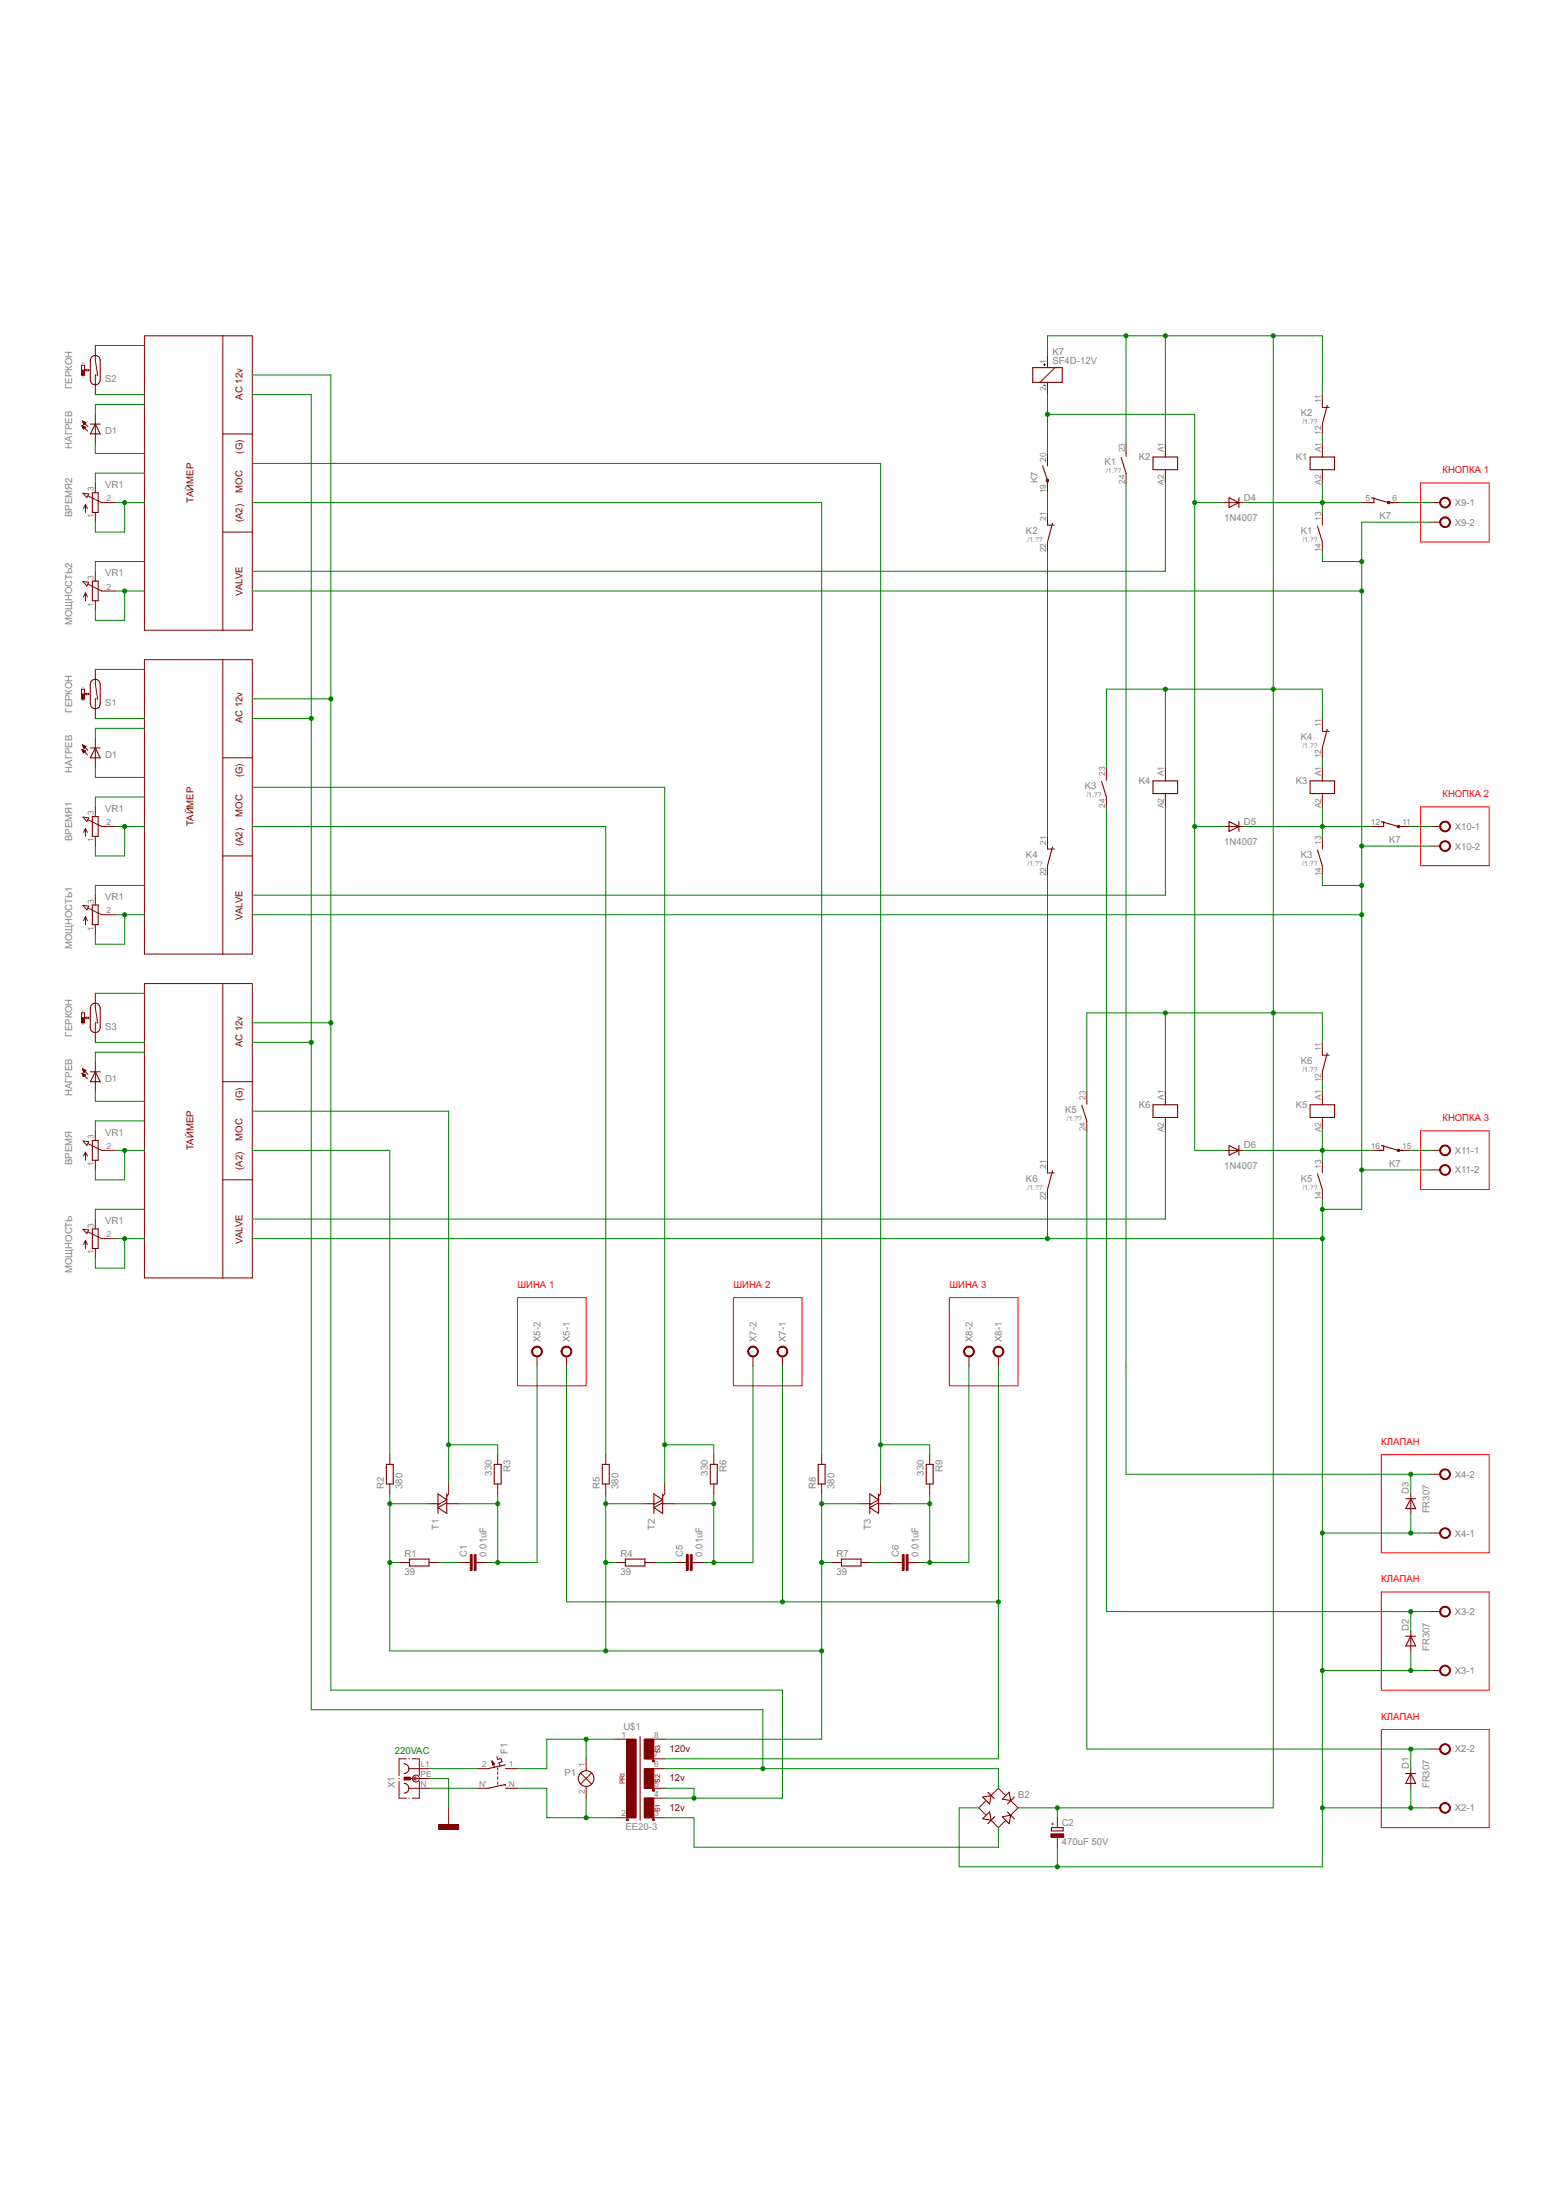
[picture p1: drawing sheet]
<svg xmlns="http://www.w3.org/2000/svg" width="210mm" height="297mm" viewBox="0 0 210 297" stroke-linecap="round" stroke-linejoin="round" font-family="sans-serif">
<g fill="none" stroke="#800000" stroke-width=".13">
<path d="M11 49.3h.4v1.3h-.4zM11.1 57.5l.7 .7M11.1 57.5l.4 .2-.2 .2zM11.1 57.5h.1M11.1 57.6h.2M11.1 56.9l.8 .7M11.1 57.6h.3M11.1 56.9l.2 .4M11.1 56.9l.5 .2-.3 .2M11.2 57.7h.3M11.2 56.9h.1M11.2 57h.2"/>
<path d="M11.2 57.8h.2M11.2 57h.3M11.2 57.8h.1M11.2 57.1h.4M11.3 57.9h.1M11.3 57.1h.2M11.3 57.2h.2M11.3 57.3h.1M11.5 50h.5M11.5 50l.2 .1M11.7 49.8l-.2 .2M11.9 49.8l.1 .2"/>
<path d="M12 50l-.1 .1M12.9 46.7v1.9l.3 2.1M12.9 55.9v4M13 50.6h-.1v2.7M19.5 45.3h14.6v39.8h-14.6zM30.1 45.3v39.8M30.1 58.6h4M140.9 49.3h.2M140.9 52h.2M141 49.1v.3M141.4 48v1.6M141.4 51.6v1.7"/>
<path d="M142.4 49.6l-2 2M152 59.9v1.7M157.3 59.9v1.8M178.5 53.3v1.7h.9M178.5 57.3v1.3M178.5 59.9v1.8M11.2 66.6l.8 .1-.3 .5zM11.2 78.5l.8 .1-.3 .5zM11.5 68.1v1.1M11.5 68.1l-.2 .6M11.5 68.1l.3 .6M11.9 67l1.8 .9h1.8"/>
<path d="M11.9 78.9l1.8 .9h1.8M12.9 65.2v1.3M12.9 69.2v1.3M12.9 77.1v1.4M30.1 71.8h4M141.4 69.2v1.7h.9M141.4 61.2v1.4M141.4 65.2v1.3M141.4 73.2v1.3M152 63.9v1.3M157.3 63.4v1.8M165.2 67.9h2.7"/>
<path d="M178.5 63.4v1.8M178.5 69.2v1.7M178.5 73.2v1.3M183.8 67.9h1.3M187.8 67.9h1.3M193.1 67.9h1.3M193.1 70.5h1.3M11 93h.4v1.4h-.4zM11.5 80.1v1M11.5 93.7h.5M11.5 93.7l.2 .1M11.5 80.1l-.2 .5"/>
<path d="M11.5 80.1l.3 .5M11.7 93.6l-.2 .1M11.9 93.6l.1 .1M12 93.7l-.1 .1M12.9 81.1v1.3M12.9 90.4v2l.3 2M12.9 99.7v3.9M13 94.4h-.1v2.6M19.5 89.1h14.6v39.7h-14.6zM30.1 89.1v39.7M178.5 97v1.7h.9M11.1 101.2l.7 .7"/>
<path d="M11.1 101.2l.2 .4M11.1 101.2l.4 .2M11.1 101.2h.1M11.1 101.3h.1M11.1 101.3h.2M11.1 100.6l.8 .7M11.1 101.3h.4M11.1 100.6l.5 .2-.3 .2zM11.2 101.4h.3M11.2 100.6h.1M11.2 101.5h.3M11.2 100.7h.1"/>
<path d="M11.2 110.3l.8 .1-.3 .5zM11.2 101.5h.2M11.2 100.7h.3M11.2 100.8h.4M11.2 101.6h.1M11.3 101.6h.1M11.3 100.9h.2M11.3 101h.1M11.5 111.9v1M11.5 111.9l-.2 .5M11.5 111.9l.3 .5M11.5 101.4l-.2 .2"/>
<path d="M11.9 110.7l1.8 .9h1.8M12.9 108.9v1.4M12.9 112.9v1.3M30.1 102.3h4M30.1 115.6h4M141.4 112.9v1.7h.9M141.4 116.9v1.3M149.4 103.6v1.8M149.4 107.6v1.3M157.3 103.6v1.8M157.3 107.1v1.8M165.2 111.6h2.7"/>
<path d="M178.5 101v1.3M178.5 103.6v1.8M178.5 107.1v1.8M178.5 112.9v1.7M178.5 116.9v1.3M185.1 111.6h1.4M189.1 111.6h1.3M193.1 111.6h1.3M193.1 114.2h1.3M11 136.8h.4v1.3h-.4zM11.2 122.2l.8 .1-.3 .6zM11.5 123.8v1"/>
<path d="M11.5 137.4h.5M11.5 137.4l.2 .2M11.5 123.8l-.2 .5M11.5 123.8l.3 .5M11.7 137.3l-.2 .1M11.9 137.3l.1 .1M11.9 122.6l1.8 .9h1.8M12 137.4l-.1 .2M12.9 120.9v1.3M12.9 124.8v1.4M12.9 134.1v2l.3 2.1M13 138.1h-.1v2.6"/>
<path d="M19.5 132.8h14.6v39.8h-14.6zM30.1 132.8v39.8M11.1 144.9l.7 .7M11.1 144.9l.4 .2-.2 .3zM11.1 144.9h.1M11.1 145h.2M11.1 144.3l.8 .8M11.1 145.1h.3M11.1 144.3l.2 .5M11.1 144.3l.5 .2M11.1 144.3h.1M11.2 145.1h.3"/>
<path d="M11.2 144.4h.1M11.2 144.4h.2M11.2 154.1l.8 .1-.3 .4zM11.2 145.2h.3M11.2 144.5h.3M11.2 145.2h.2M11.2 144.5h.4M11.2 145.3h.2M11.2 144.6h.4M11.3 145.3h.1M11.3 144.6h.2M11.3 144.7h.2"/>
<path d="M11.3 144.7h.1M11.3 144.8h.1M11.5 155.6v1.1M11.5 155.6l-.2 .5M11.5 155.6l.3 .5M11.6 144.5l-.3 .3M11.9 154.4l1.8 .9h1.8M12.9 143.4v4M12.9 152.7v1.3M12.9 156.7v1.3M30.1 146h4M30.1 159.3h4"/>
<path d="M141.4 156.7v1.7h.9M146.7 147.4v1.7M146.7 151.3v1.4M157.3 147.4v1.8M157.3 150.9v1.8M165.2 155.3h2.7M178.5 140.7v1.8h.9M178.5 144.7v1.3M178.5 147.4v1.8M178.5 150.9v1.8M178.5 156.7v1.7M185.1 155.3h1.4"/>
<path d="M189.1 155.3h1.3M193.1 155.3h1.3M193.1 158h1.3M11.2 166l.8 .1-.3 .5zM11.5 167.5v1.1M11.5 167.5l-.2 .5M11.5 167.5l.3 .5M11.9 166.3l1.8 .9h1.8M12.9 164.6v1.3M12.9 168.6v1.3M141.4 160.6v1.3M178.5 160.6v1.3"/>
<path d="M52.6 196.4v1.3M67.2 196.4v1.3M72.5 183.2v1.3M76.5 183.2v1.3M81.8 196.4v1.3M96.4 196.4v1.3M101.6 183.2v1.3M105.6 183.2v1.3M110.9 196.4v1.3M125.5 196.4v1.3M130.8 183.2v1.3M134.8 183.2v1.3"/>
<path d="M193.1 199.1h1.3M52.6 200.4v1.3M53.9 211h1.4M57.9 203h1.3M57.9 211h1.3M60.3 203h1.6M60.6 200.4v1.3l-.3 .3M61.9 211h1.6M64.3 211h1.6M67.2 200.4v1.3M81.8 200.4v1.3M83.1 211h1.3"/>
<path d="M87.1 203h1.3M87.1 211h1.3M89.5 203h1.5M89.7 200.4v1.3l-.2 .3M91 211h1.6M93.4 211h1.6M96.4 200.4v1.3M110.9 200.4v1.3M112.2 211h1.4M116.2 203h1.3M116.2 211h1.3M118.6 203h1.6"/>
<path d="M118.9 200.4v1.3l-.3 .3M120.2 211h1.6M122.6 211h1.6M125.5 200.4v1.3M190.4 201.7v2.6M193.1 217.6h1.3M193.1 207h1.3M54.8 237.5h-.9v2.2M55.2 238.8h1.3M55.2 237.5h.1M55.6 237.5h1v2.2M55.9 240v.3"/>
<path d="M56 239.9v.4M56.1 239.9v.5M56.6 238.8h1.3M64.5 238.8h1.4M66.4 237.8h.1M66.4 238h.2M66.4 237.9h.1M66.5 238.1h.2M66.5 238h.1M66.5 238.3h.1M66.5 238.2h.1M66.5 238.2h.2"/>
<path d="M66.6 238.2l.2 .4M66.7 238.2l-.3-.5 .1 .6M66.7 238.2l-.2 .1M67.1 237.2l.1 .4 .4-.2 .2 .4-.4 .2 .1 .4M67.2 238.7v.3M67.2 239.3v.3M67.2 239.9v.4M68.2 238.8h1.6M78.4 239.4l1.5 1.5M79.1 237.5v1.6M79.9 239.4l-1.5 1.5M83.1 234.8h2.6"/>
<path d="M87.1 238.8h2.6M87.1 237.5h2.6M87.1 234.8h2.6M190.4 220.2v2.7M190.4 238.8v2.6M193.1 236.2h1.3M193.1 225.6h1.3M53.9 240.5v2.3h.9M53.9 240.1v.1M55.2 241.4h1.3M55.2 242.8h.1M55.3 240.1h.4"/>
<path d="M56.1 240.1h.4M56.6 241.4h1.3M56.6 240.5v2.3h-1M56.6 240.1v.1M56.6 240.1h1.3M59.2 246.4h2.7v.6h-2.7zM60.6 244.1v2.3M64.5 241.4h1.4M67.2 240.6v.3M68.2 241.4h1.6M68.2 240.9v.2M79.1 241.2v1.6"/>
<path d="M83.1 245.4h2.6M87.1 241.4h2.6M87.1 242.8h2.6M87.1 245.4h2.6M133.1 243.2l-1 .9 1 .9M133.8 245.8l1 1 .9-1M135.7 242.4l-.9-1-1 1M136.4 243.1l1 1-1 1M142.7 245.4v1.4M142.7 248.1v1.3M193.1 244.1h1.3"/>
<circle cx="56.1" cy="240.1" r=".47"/>
</g>
<g fill="none" stroke="#800000" stroke-width=".15">
<path d="M12.2 57.3h1.3M12.3 48.3a.67 .67 0 0 1 .8-.3 .67 .67 0 0 1 .4 .6v2.7a.67 .67 0 0 1-.6 .7 .67 .67 0 0 1-.7-.7v-2.7zM12.9 57.3l.6 1.3h-1.3zM139.4 49.6h4v2h-4zM179.2 54.7l-.7 2.6M12.5 66.5h.8v2.7h-.8zM12.5 78.5h.8v2.6h-.8zM140.7 62.9l.7 2v.7M141.4 62.2v.7M142.1 70.7l-.7 2.5M151.3 61.8l.7 2.1M155.6 61.7h3.4v1.7h-3.4z"/>
<path d="M165.9 67.2l1.3 .7-1.3 .6zM167.2 67.2v1.3M176.8 61.7h3.3v1.7h-3.3zM177.8 71l.7 2.2M185.1 67.2l2.4 .7h.6M185.5 67.2v.7h-.7M12.3 92a.66 .66 0 0 1 .8-.3 .66 .66 0 0 1 .4 .7v2.6a.67 .67 0 0 1-.6 .7 .67 .67 0 0 1-.7-.7v-2.6zM179.2 98.5l-.7 2.5M12.2 101h1.3M12.5 110.3h.8v2.6h-.8zM12.9 101l.6 1.3h-1.3zM142.1 114.4l-.7 2.5"/>
<path d="M148.7 105.5l.7 2.1M155.6 105.4h3.4v1.7h-3.4zM165.9 110.9l1.3 .7-1.3 .6zM167.2 110.9v1.3M176.8 105.4h3.3v1.7h-3.3zM177.8 114.8l.7 2.1M186.5 110.9l2.3 .7h.6M186.8 110.9v.7h-.7M12.5 135.6a.66 .66 0 0 1 .7-.1 .66 .66 0 0 1 .3 .6v2.6a.67 .67 0 0 1-.6 .7 .67 .67 0 0 1-.7-.7v-2.6zM12.5 122.2h.8v2.6h-.8zM12.2 144.7h1.3M12.5 154h.8v2.7h-.8z"/>
<path d="M12.9 144.7l.6 1.3h-1.3zM142.1 158.1l-.7 2.5M146 149.2l.7 2.1M155.6 149.2h3.4v1.7h-3.4zM165.9 154.7l1.3 .6-1.3 .7zM167.2 154.7v1.3M176.8 149.2h3.3v1.7h-3.3zM177.8 158.5l.7 2.1M179.2 142.2l-.7 2.5M186.5 154.7l2.3 .6h.6M186.8 154.7v.6h-.7M12.5 165.9h.8v2.7h-.8z"/>
<path d="M52.2 197.7h.9v2.7h-.9zM66.7 197.7h.9v2.7h-.9zM81.3 197.7h.9v2.7h-.9zM95.9 197.7h.9v2.7h-.9zM110.4 197.7h1v2.7h-1zM125 197.7h1v2.7h-1zM55.3 210.5h2.6v.9h-2.6zM59.1 203.2l1.2-.7-1.2-.8v2.6M60.3 201.7v2.6l-1.2-.7 1.2-.7M84.4 210.5h2.7v.9h-2.7zM88.3 203.2l1.2-.7-1.2-.8v2.6M89.5 201.7v2.6l-1.2-.7 1.2-.7"/>
<path d="M113.6 210.5h2.6v.9h-2.6zM117.4 203.2l1.2-.7-1.2-.8v2.6M118.6 201.7v2.6l-1.2-.7 1.2-.7M189.8 202.4h1.3M190.4 202.4l.7 1.3h-1.3zM54.5 238.1a.66 .66 0 0 1 .7 .7 .66 .66 0 0 1-.7 .7M68.2 238.3l-2.3 .5M86.4 234.5v11.3M189.8 239.5h1.3M189.8 220.9h1.3M190.4 239.5l.7 1.3h-1.3zM190.4 220.9l.7 1.3h-1.3z"/>
<path d="M54.5 240.8a.66 .66 0 0 1 .7 .6 .66 .66 0 0 1-.7 .7M68.2 240.9l-2.3 .5M132.7 245.6l.9-1 .2 1.2zM132.7 242.6l1.1-.2-.2 1.2zM133.3 242l.9 .8M134.3 245.3l-1 .9M135.3 245.3l1.1-.2-.2 1.1zM136 244.7l.9 .9M136.2 242l.2 1.1-1.1-.2zM136.9 242.6l-.9 1M141.9 246.8h1.6v.4h-1.6z"/>
<circle cx="79.1" cy="240.1" r="1.06"/>
</g>
<g fill="#800000" stroke="#800000" stroke-width=".13">
<path d="M64 209.9h.3v2.1h-.3z"/>
<path d="M63.5 209.9h.2v2.1h-.2z"/>
<path d="M54.5 239.9h.9v.4h-.9z"/>
<path d="M59.2 246.3h2.7v.7h-2.7z"/>
<path d="M87 238.8h1.3v2.7h-1.3z"/>
<path d="M87 242.8h1.3v2.6h-1.3z"/>
<path d="M87 234.8h1.3v2.7h-1.3z"/>
<path d="M84.6 234.8h1.3v10.6h-1.3z"/>
<path d="M93.2 209.9h.2v2.1h-.2z"/>
<path d="M92.6 209.9h.3v2.1h-.3z"/>
<path d="M122.3 209.9h.3v2.1h-.3z"/>
<path d="M121.8 209.9h.2v2.1h-.2z"/>
<path d="M141.9 247.6h1.7v.5h-1.7z"/>
<path d="M11 137.4h.4v.7h-.4z"/>
<path d="M11 93.7h.4v.7h-.4z"/>
<path d="M11 50h.4v.7h-.4z"/>
</g>
<g fill="#800000" stroke="#800000" stroke-width=".13">
<path d="M194.5 243.6a.73 .73 0 0 1 1.2 .1 .73 .73 0 0 1-.4 1.1 .73 .73 0 0 1-1-.7h.2a.6 .6 0 0 1 .9-.5 .6 .6 0 0 1 .1 1 .6 .6 0 0 1-1-.3v-.2h-.2z" fill-rule="evenodd"/>
<path d="M194.5 235.7a.73 .73 0 0 1 1.2 .1 .73 .73 0 0 1-.4 1.1 .73 .73 0 0 1-1-.7h.2a.6 .6 0 0 1 .8-.5 .6 .6 0 0 1 .2 .9 .6 .6 0 0 1-1-.3v-.1h-.2z" fill-rule="evenodd"/>
<path d="M194.5 225.1a.73 .73 0 0 1 1.2 .1 .73 .73 0 0 1-.4 1.1 .73 .73 0 0 1-1-.7h.2a.6 .6 0 0 1 .9-.5 .6 .6 0 0 1 .1 1 .6 .6 0 0 1-1-.3v-.2h-.2z" fill-rule="evenodd"/>
<path d="M194.5 217.1a.73 .73 0 0 1 1.2 .1 .73 .73 0 0 1-.4 1.1 .73 .73 0 0 1-1-.7h.2a.6 .6 0 0 1 .9-.5 .6 .6 0 0 1 .1 1 .6 .6 0 0 1-1-.3v-.2h-.2z" fill-rule="evenodd"/>
<path d="M194.5 206.5a.73 .73 0 0 1 1.2 .1 .73 .73 0 0 1-.4 1.1 .73 .73 0 0 1-1-.7h.2a.6 .6 0 0 1 .9-.5 .6 .6 0 0 1 .1 1 .6 .6 0 0 1-1-.3v-.2h-.2z" fill-rule="evenodd"/>
<path d="M194.5 198.6a.73 .73 0 0 1 1.2 .1 .73 .73 0 0 1-.4 1.1 .73 .73 0 0 1-1-.7h.2a.6 .6 0 0 1 .8-.6 .6 .6 0 0 1 .2 1 .6 .6 0 0 1-1-.3v-.1h-.2z" fill-rule="evenodd"/>
<path d="M75.9 182a.73 .73 0 0 1 1.2 .1 .73 .73 0 0 1-.4 1.1 .73 .73 0 0 1-1-.7h.2a.6 .6 0 0 1 .8-.6 .6 .6 0 0 1 .2 1 .6 .6 0 0 1-1-.2v-.2h-.2z" fill-rule="evenodd"/>
<path d="M71.9 182a.73 .73 0 0 1 1.2 .1 .73 .73 0 0 1-.4 1.1 .73 .73 0 0 1-.9-.7h.1a.6 .6 0 0 1 .9-.5 .6 .6 0 0 1 .1 1 .6 .6 0 0 1-1-.3v-.2h-.1z" fill-rule="evenodd"/>
<path d="M105.1 182a.73 .73 0 0 1 1.1 .1 .73 .73 0 0 1-.4 1.1 .73 .73 0 0 1-.9-.7h.1a.6 .6 0 0 1 .9-.5 .6 .6 0 0 1 .1 1 .6 .6 0 0 1-.9-.3l-.1-.2h-.1z" fill-rule="evenodd"/>
<path d="M101.1 182a.72 .72 0 0 1 1.1 .1 .72 .72 0 0 1-.3 1.1 .72 .72 0 0 1-1-.7h.1a.6 .6 0 0 1 .9-.6 .6 .6 0 0 1 .2 1 .6 .6 0 0 1-1-.2l-.1-.2h-.1z" fill-rule="evenodd"/>
<path d="M134.2 182a.73 .73 0 0 1 1.2 .1 .73 .73 0 0 1-.4 1.1 .73 .73 0 0 1-1-.7h.2a.6 .6 0 0 1 .8-.6 .6 .6 0 0 1 .2 1 .6 .6 0 0 1-1-.2v-.2h-.2z" fill-rule="evenodd"/>
<path d="M130.2 182a.73 .73 0 0 1 1.2 .1 .73 .73 0 0 1-.4 1.1 .73 .73 0 0 1-.9-.7h.1a.6 .6 0 0 1 .8-.6 .6 .6 0 0 1 .2 1 .6 .6 0 0 1-1-.2v-.2h-.1z" fill-rule="evenodd"/>
<path d="M194.5 67.4a.73 .73 0 0 1 1.2 .1 .73 .73 0 0 1-.4 1.1 .73 .73 0 0 1-1-.7h.2a.6 .6 0 0 1 .9-.5 .6 .6 0 0 1 .1 1 .6 .6 0 0 1-1-.3v-.2h-.2z" fill-rule="evenodd"/>
<path d="M194.5 70a.73 .73 0 0 1 1.2 .1 .73 .73 0 0 1-.4 1.1 .73 .73 0 0 1-1-.7h.2a.6 .6 0 0 1 .9-.5 .6 .6 0 0 1 .1 1 .6 .6 0 0 1-1-.3v-.2h-.2z" fill-rule="evenodd"/>
<path d="M194.5 111.1a.73 .73 0 0 1 1.2 .1 .73 .73 0 0 1-.4 1.1 .73 .73 0 0 1-1-.7h.2a.6 .6 0 0 1 .9-.5 .6 .6 0 0 1 .1 1 .6 .6 0 0 1-1-.3v-.2h-.2z" fill-rule="evenodd"/>
<path d="M194.5 113.8a.73 .73 0 0 1 1.2 0 .73 .73 0 0 1-.4 1.1 .73 .73 0 0 1-1-.7h.2a.6 .6 0 0 1 .9-.4 .6 .6 0 0 1 .1 .9 .6 .6 0 0 1-1-.3v-.2h-.2z" fill-rule="evenodd"/>
<path d="M194.5 154.9a.73 .73 0 0 1 1.2 0 .73 .73 0 0 1-.4 1.1 .73 .73 0 0 1-1-.7h.2a.6 .6 0 0 1 .9-.5 .6 .6 0 0 1 .1 1 .6 .6 0 0 1-1-.3v-.2h-.2z" fill-rule="evenodd"/>
<path d="M194.5 157.5a.73 .73 0 0 1 1.2 .1 .73 .73 0 0 1-.4 1.1 .73 .73 0 0 1-1-.7h.2a.6 .6 0 0 1 .9-.5 .6 .6 0 0 1 .1 1 .6 .6 0 0 1-1-.3v-.2h-.2z" fill-rule="evenodd"/>
<path d="M188.7 111.5h.2v.2h-.2z" fill-rule="evenodd"/>
<path d="M188.7 155.2h.2v.2h-.2z" fill-rule="evenodd"/>
<circle cx="84.7" cy="245.7" r=".14"/>
<circle cx="88.2" cy="245.7" r=".14"/>
<circle cx="88.2" cy="241.7" r=".15"/>
<circle cx="88.2" cy="237.7" r=".15"/>
<circle cx="187.5" cy="67.9" r=".17"/>
<circle cx="141.4" cy="64.9" r=".17"/>
</g>
<g fill="none" stroke="#008000" stroke-width=".13">
<path d="M12.9 59.9v1.3h6.6M12.9 53.3h6.6M12.9 46.7h6.6M19.5 54.6h-6.6v1.3M34.1 50.6h10.6v177.6h60.9v14.6h-15.9M34.1 53.3h7.9v177.5h61v8M141.4 55.9h19.9v99.4h3.9M141.4 48v-2.7h37.1v8M141.4 53.3v7.9M152 45.3v14.6M157.3 45.3v14.6M171.9 45.3v198.8h-34.5"/>
<path d="M178.5 58.6v1.3M15.5 79.8h4M15.5 67.9h4M16.8 67.9v3.9h-3.9v-1.3M16.8 79.8v4h-3.9v-1.4M19.5 63.9h-6.6v1.3M19.5 75.8h-6.6v1.3M34.1 67.9h76.8v128.5M34.1 79.8h149.7M34.1 62.6h84.8v137.8M141.4 66.5v2.7M141.4 74.5v38.4"/>
<path d="M152 65.2v133.9h41.1M157.3 65.2v11.9h-123.2M161.3 67.9h3.9M167.9 67.9h15.9M178.5 74.5v1.3h5.3M178.5 65.2v4M189.1 67.9h4M193.1 70.5h-9.3v92.8h-5.3M12.9 97h6.6M12.9 90.4h6.6M19.5 98.3h-6.6v1.4M34.1 94.4h10.6"/>
<path d="M34.1 97h7.9M157.3 93v10.6M178.5 97v-4h-29.1v10.6M12.9 103.6v1.4h6.6M15.5 111.6h4M16.8 111.6v4h-3.9v-1.4M19.5 107.6h-6.6v1.3M19.5 119.5h-6.6v1.4M34.1 111.6h47.7v84.8M34.1 106.3h55.6v94.1M141.4 118.2v38.5M149.4 108.9v108.7h43.7"/>
<path d="M157.3 108.9v12h-123.2M161.3 111.6h3.9M167.9 111.6h17.2M178.5 102.3v1.3M178.5 108.9v4M178.5 118.2v1.3h5.3M183.8 114.2h9.3M190.4 111.6h2.7M12.9 134.1h6.6M15.5 123.5h4M16.8 123.5v4h-3.9v-1.3M34.1 138.1h10.6"/>
<path d="M34.1 123.5h149.7M157.3 136.8v10.6M12.9 147.4v1.3h6.6M12.9 140.7h6.6M15.5 155.3h4M16.8 155.3v4h-3.9v-1.3M19.5 142.1h-6.6v1.3M19.5 151.3h-6.6v1.4M34.1 150h26.5v50.4M34.1 155.3h18.5v41.1M34.1 140.7h7.9M146.7 152.7v83.5h46.4"/>
<path d="M157.3 152.7v11.9h-123.2M167.9 155.3h17.2M178.5 140.7v-3.9h-31.8v10.6M178.5 146v1.4M178.5 152.7v4M183.8 158h9.3M190.4 155.3h2.7M15.5 167.2h4M16.8 167.2v4h-3.9v-1.3M19.5 163.3h-6.6v1.3M34.1 167.2h144.4M141.4 161.9v5.3"/>
<path d="M178.5 161.9v90.2h-49v-8h2.6M60.6 195.1h6.6v1.3M72.5 184.5v26.5h-6.6M76.5 184.5v31.8h58.3M89.7 195.1h6.7v1.3M101.6 184.5v26.5h-6.6M105.6 184.5v31.8M118.9 195.1h6.6v1.3M130.8 184.5v26.5h-6.6M134.8 184.5v53h-45.1M190.4 199.1v2.6M52.6 203h5.3"/>
<path d="M52.6 211h1.3M52.6 201.7v21.2h58.3M59.2 211h2.7M61.9 203h5.3M67.2 201.7v9.3M81.8 203h5.3M81.8 211h1.3M81.8 201.7v21.2M88.4 211h2.6M91 203h5.4M96.4 201.7v9.3M110.9 203h5.3"/>
<path d="M110.9 211h1.3M110.9 201.7v33.1h-21.2M117.5 211h2.7M120.2 203h5.3M125.5 201.7v9.3M178.5 207h14.6M190.4 204.3v2.7M190.4 217.6v2.6M57.9 238.8h6.6M79.1 234.8v2.7M83.1 234.8h-9.3v4h-4M89.7 238.8h45.1v2.6"/>
<path d="M178.5 225.6h14.6M190.4 222.9v2.7M190.4 236.2v2.6M57.9 241.4h6.6M57.9 240.1h2.7v4M69.8 241.4h4v4h9.3M79.1 242.8v2.6M89.7 241.4h4v1.4M89.7 245.4h4v4h41.1v-2.6M142.7 244.1v1.3M142.7 249.4v2.7M178.5 244.1h14.6"/>
<path d="M190.4 241.4v2.7"/>
</g>
<g fill="#008000" stroke="#008000" stroke-width=".13">
<circle cx="67.2" cy="203" r=".28"/>
<circle cx="67.2" cy="211" r=".28"/>
<circle cx="190.4" cy="236.2" r=".28"/>
<circle cx="79.1" cy="234.8" r=".28"/>
<circle cx="190.4" cy="217.6" r=".28"/>
<circle cx="190.4" cy="199.1" r=".28"/>
<circle cx="79.1" cy="245.4" r=".28"/>
<circle cx="96.4" cy="203" r=".28"/>
<circle cx="96.4" cy="211" r=".28"/>
<circle cx="110.9" cy="203" r=".28"/>
<circle cx="81.8" cy="203" r=".28"/>
<circle cx="81.8" cy="211" r=".28"/>
<circle cx="52.6" cy="203" r=".28"/>
<circle cx="52.6" cy="211" r=".28"/>
<circle cx="81.8" cy="222.9" r=".28"/>
<circle cx="110.9" cy="222.9" r=".28"/>
<circle cx="110.9" cy="211" r=".28"/>
<circle cx="125.5" cy="203" r=".28"/>
<circle cx="125.5" cy="211" r=".28"/>
<circle cx="105.6" cy="216.3" r=".28"/>
<circle cx="134.8" cy="216.3" r=".28"/>
<circle cx="44.7" cy="94.4" r=".28"/>
<circle cx="44.7" cy="138.1" r=".28"/>
<circle cx="93.7" cy="242.8" r=".28"/>
<circle cx="60.6" cy="195.1" r=".28"/>
<circle cx="16.8" cy="155.3" r=".28"/>
<circle cx="16.8" cy="167.2" r=".28"/>
<circle cx="89.7" cy="195.1" r=".28"/>
<circle cx="16.8" cy="111.6" r=".28"/>
<circle cx="183.8" cy="75.8" r=".28"/>
<circle cx="183.8" cy="114.2" r=".28"/>
<circle cx="190.4" cy="207" r=".28"/>
<circle cx="190.4" cy="225.6" r=".28"/>
<circle cx="190.4" cy="244.1" r=".28"/>
<circle cx="178.5" cy="225.6" r=".28"/>
<circle cx="142.7" cy="252.1" r=".28"/>
<circle cx="178.5" cy="244.1" r=".28"/>
<circle cx="178.5" cy="207" r=".28"/>
<circle cx="178.5" cy="163.3" r=".28"/>
<circle cx="183.8" cy="119.5" r=".28"/>
<circle cx="183.8" cy="158" r=".28"/>
<circle cx="183.8" cy="79.8" r=".28"/>
<circle cx="178.5" cy="167.2" r=".28"/>
<circle cx="183.8" cy="123.5" r=".28"/>
<circle cx="141.4" cy="167.2" r=".28"/>
<circle cx="16.8" cy="123.5" r=".28"/>
<circle cx="118.9" cy="195.1" r=".28"/>
<circle cx="42" cy="97" r=".28"/>
<circle cx="42" cy="140.7" r=".28"/>
<circle cx="103" cy="238.8" r=".28"/>
<circle cx="16.8" cy="67.9" r=".28"/>
<circle cx="16.8" cy="79.8" r=".28"/>
<circle cx="178.5" cy="67.9" r=".28"/>
<circle cx="142.7" cy="244.1" r=".28"/>
<circle cx="171.9" cy="136.8" r=".28"/>
<circle cx="171.9" cy="93" r=".28"/>
<circle cx="171.9" cy="45.3" r=".28"/>
<circle cx="157.3" cy="45.3" r=".28"/>
<circle cx="157.3" cy="93" r=".28"/>
<circle cx="157.3" cy="136.8" r=".28"/>
<circle cx="152" cy="45.3" r=".28"/>
<circle cx="178.5" cy="111.6" r=".28"/>
<circle cx="178.5" cy="155.3" r=".28"/>
<circle cx="161.3" cy="111.6" r=".28"/>
<circle cx="161.3" cy="67.9" r=".28"/>
<circle cx="141.4" cy="55.9" r=".28"/>
</g>
<path d="M191.7 65.2h9.3v8h-9.3zM191.7 108.9h9.3v8h-9.3zM191.7 152.7h9.3v7.9h-9.3zM69.8 175.2h9.3v11.9h-9.3zM99 175.2h9.3v11.9h-9.3zM128.1 175.2h9.3v11.9h-9.3zM186.5 196.4h14.5v13.3h-14.5zM186.5 214.9h14.5v13.3h-14.5zM186.5 233.5h14.5v13.3h-14.5z" fill="none" stroke="#f00" stroke-width=".13"/>
<g font-size="1.4" fill="#808080">
<text x="142.1" y="48">K7</text>
<text x="9.7" y="52.5" transform="rotate(-90 9.7 52.5)">ГЕРКОН</text>
<text x="14.2" y="51.6">S2</text>
<text x="142.1" y="49.1">SF4D-12V</text>
<text x="14.2" y="58.6">D1</text>
<text x="175.6" y="56.2">K2</text>
<text x="9.7" y="60.6" transform="rotate(-90 9.7 60.6)">НАГРЕВ</text>
<text x="14.2" y="65.9">VR1</text>
<text x="140.1" y="65.2" transform="rotate(-90 140.1 65.2)">K7</text>
<text x="149.1" y="62.8">K1</text>
<text x="153.7" y="62.2">K2</text>
<text x="174.9" y="62.2">K1</text>
<text x="9.7" y="69.8" transform="rotate(-90 9.7 69.8)">ВРЕМЯ2</text>
<text x="165.3" y="70.4">1N4007</text>
<text x="167.9" y="67.6">D4</text>
<text x="186.2" y="70.1">K7</text>
<text x="196.4" y="68.3">X9-1</text>
<text x="196.4" y="71">X9-2</text>
<text x="14.2" y="77.8">VR1</text>
<text x="138.5" y="72.1">K2</text>
<text x="175.6" y="72.1">K1</text>
<text x="9.7" y="84.4" transform="rotate(-90 9.7 84.4)">МОЩНОСТЬ2</text>
<text x="14.2" y="95.3">S1</text>
<text x="9.7" y="96.2" transform="rotate(-90 9.7 96.2)">ГЕРКОН</text>
<text x="175.6" y="99.9">K4</text>
<text x="9.7" y="104.3" transform="rotate(-90 9.7 104.3)">НАГРЕВ</text>
<text x="14.2" y="102.3">D1</text>
<text x="146.4" y="106.6">K3</text>
<text x="153.7" y="105.9">K4</text>
<text x="174.9" y="105.9">K3</text>
<text x="9.7" y="113.6" transform="rotate(-90 9.7 113.6)">ВРЕМЯ1</text>
<text x="14.2" y="109.6">VR1</text>
<text x="167.9" y="111.3">D5</text>
<text x="187.5" y="113.8">K7</text>
<text x="196.4" y="112.1">X10-1</text>
<text x="138.5" y="115.8">K4</text>
<text x="165.3" y="114.1">1N4007</text>
<text x="175.6" y="115.8">K3</text>
<text x="196.4" y="114.7">X10-2</text>
<text x="14.2" y="121.5">VR1</text>
<text x="9.7" y="128.2" transform="rotate(-90 9.7 128.2)">МОЩНОСТЬ1</text>
<text x="9.7" y="139.9" transform="rotate(-90 9.7 139.9)">ГЕРКОН</text>
<text x="14.2" y="139">S3</text>
<text x="175.6" y="143.7">K6</text>
<text x="9.7" y="148" transform="rotate(-90 9.7 148)">НАГРЕВ</text>
<text x="14.2" y="146">D1</text>
<text x="153.7" y="149.6">K6</text>
<text x="174.9" y="149.6">K5</text>
<text x="14.2" y="153.3">VR1</text>
<text x="143.8" y="150.3">K5</text>
<text x="167.9" y="155.1">D6</text>
<text x="196.4" y="155.8">X11-1</text>
<text x="9.7" y="157.3" transform="rotate(-90 9.7 157.3)">ВРЕМЯ</text>
<text x="138.5" y="159.6">K6</text>
<text x="165.3" y="157.9">1N4007</text>
<text x="175.6" y="159.6">K5</text>
<text x="187.5" y="157.6">K7</text>
<text x="196.4" y="158.4">X11-2</text>
<text x="14.2" y="165.3">VR1</text>
<text x="9.7" y="171.9" transform="rotate(-90 9.7 171.9)">МОЩНОСТЬ</text>
<text x="73" y="181.2" transform="rotate(-90 73 181.2)">X5-2</text>
<text x="76.9" y="181.2" transform="rotate(-90 76.9 181.2)">X5-1</text>
<text x="102.1" y="181.2" transform="rotate(-90 102.1 181.2)">X7-2</text>
<text x="106.1" y="181.2" transform="rotate(-90 106.1 181.2)">X7-1</text>
<text x="131.3" y="181.2" transform="rotate(-90 131.3 181.2)">X8-2</text>
<text x="135.2" y="181.2" transform="rotate(-90 135.2 181.2)">X8-1</text>
<text x="51.8" y="201" transform="rotate(-90 51.8 201)">R2</text>
<text x="54.3" y="201" transform="rotate(-90 54.3 201)">380</text>
<text x="66.4" y="199.2" transform="rotate(-90 66.4 199.2)">330</text>
<text x="68.9" y="198.7" transform="rotate(-90 68.9 198.7)">R3</text>
<text x="81" y="201" transform="rotate(-90 81 201)">R5</text>
<text x="83.5" y="201" transform="rotate(-90 83.5 201)">380</text>
<text x="95.6" y="199.2" transform="rotate(-90 95.6 199.2)">330</text>
<text x="98.1" y="198.7" transform="rotate(-90 98.1 198.7)">R6</text>
<text x="110.1" y="201" transform="rotate(-90 110.1 201)">R8</text>
<text x="112.6" y="201" transform="rotate(-90 112.6 201)">380</text>
<text x="124.7" y="199.2" transform="rotate(-90 124.7 199.2)">330</text>
<text x="127.2" y="198.7" transform="rotate(-90 127.2 198.7)">R9</text>
<text x="190.2" y="201.7" transform="rotate(-90 190.2 201.7)">D3</text>
<text x="196.4" y="199.5">X4-2</text>
<text x="59.2" y="206.5" transform="rotate(-90 59.2 206.5)">T1</text>
<text x="88.4" y="206.5" transform="rotate(-90 88.4 206.5)">T2</text>
<text x="117.5" y="206.5" transform="rotate(-90 117.5 206.5)">T3</text>
<text x="193" y="204.3" transform="rotate(-90 193 204.3)">FR307</text>
<text x="196.4" y="207.5">X4-1</text>
<text x="54.6" y="212.7">39</text>
<text x="54.6" y="210.2">R1</text>
<text x="63" y="210.2" transform="rotate(-90 63 210.2)">C1</text>
<text x="65.7" y="210.2" transform="rotate(-90 65.7 210.2)">0.01uF</text>
<text x="83.8" y="212.7">39</text>
<text x="83.8" y="210.2">R4</text>
<text x="92.2" y="210.2" transform="rotate(-90 92.2 210.2)">C5</text>
<text x="94.8" y="210.2" transform="rotate(-90 94.8 210.2)">0.01uF</text>
<text x="112.9" y="212.7">39</text>
<text x="112.9" y="210.2">R7</text>
<text x="121.3" y="210.2" transform="rotate(-90 121.3 210.2)">C6</text>
<text x="124" y="210.2" transform="rotate(-90 124 210.2)">0.01uF</text>
<text x="190.2" y="220.2" transform="rotate(-90 190.2 220.2)">D2</text>
<text x="196.4" y="218.1">X3-2</text>
<text x="193" y="222.9" transform="rotate(-90 193 222.9)">FR307</text>
<text x="196.4" y="226">X3-1</text>
<text x="84.2" y="233.6">U$1</text>
<text x="68.5" y="236.8" transform="rotate(-90 68.5 236.8)">F1</text>
<text x="76.2" y="239.7">P1</text>
<text x="190.2" y="238.8" transform="rotate(-90 190.2 238.8)">D1</text>
<text x="196.4" y="236.6">X2-2</text>
<text x="53.3" y="241.5" transform="rotate(-90 53.3 241.5)">X1</text>
<text x="137.4" y="242.8">B2</text>
<text x="193" y="241.5" transform="rotate(-90 193 241.5)">FR307</text>
<text x="196.4" y="244.6">X2-1</text>
<text x="84.4" y="247.1">EE20-3</text>
<text x="143.3" y="249.1">470uF 50V</text>
<text x="143.3" y="246.5">C2</text>
</g>
<g font-size="1.4" fill="#800000">
<text x="32.7" y="53.9" transform="rotate(-90 32.7 53.9)">AC 12v</text>
<text x="32.7" y="61.2" transform="rotate(-90 32.7 61.2)">(G)</text>
<text x="26.1" y="67.9" transform="rotate(-90 26.1 67.9)">ТАЙМЕР</text>
<text x="32.7" y="70.5" transform="rotate(-90 32.7 70.5)">(A2)</text>
<text x="32.7" y="66.5" transform="rotate(-90 32.7 66.5)">MOC</text>
<text x="32.7" y="80.5" transform="rotate(-90 32.7 80.5)">VALVE</text>
<text x="32.7" y="97.7" transform="rotate(-90 32.7 97.7)">AC 12v</text>
<text x="32.7" y="105" transform="rotate(-90 32.7 105)">(G)</text>
<text x="26.1" y="111.6" transform="rotate(-90 26.1 111.6)">ТАЙМЕР</text>
<text x="32.7" y="110.3" transform="rotate(-90 32.7 110.3)">MOC</text>
<text x="32.7" y="114.2" transform="rotate(-90 32.7 114.2)">(A2)</text>
<text x="32.7" y="124.2" transform="rotate(-90 32.7 124.2)">VALVE</text>
<text x="32.7" y="141.4" transform="rotate(-90 32.7 141.4)">AC 12v</text>
<text x="32.7" y="148.7" transform="rotate(-90 32.7 148.7)">(G)</text>
<text x="26.1" y="155.3" transform="rotate(-90 26.1 155.3)">ТАЙМЕР</text>
<text x="32.7" y="154" transform="rotate(-90 32.7 154)">MOC</text>
<text x="32.7" y="158" transform="rotate(-90 32.7 158)">(A2)</text>
<text x="32.7" y="167.9" transform="rotate(-90 32.7 167.9)">VALVE</text>
<text x="90.4" y="236.5">120v</text>
<text x="90.4" y="244.5">12v</text>
<text x="90.4" y="240.5">12v</text>
</g>
<g font-size="1.4" fill="#f00">
<text x="194.7" y="63.9">КНОПКА 1</text>
<text x="194.7" y="107.6">КНОПКА 2</text>
<text x="194.7" y="151.3">КНОПКА 3</text>
<text x="69.8" y="173.9">ШИНА 1</text>
<text x="99" y="173.9">ШИНА 2</text>
<text x="128.1" y="173.9">ШИНА 3</text>
<text x="186.5" y="195.1">КЛАПАН</text>
<text x="186.5" y="213.6">КЛАПАН</text>
<text x="186.5" y="232.2">КЛАПАН</text>
</g>
<text font-size="1.4" fill="#008000" x="53.3" y="236.8">220VAC</text>
<g font-size="1.3" fill="#808080">
<text x="141.2" y="52.8" transform="rotate(-90 141.2 52.8)">2</text>
<text x="141.2" y="49.1" transform="rotate(-90 141.2 49.1)">1</text>
<text x="178.3" y="58.7" transform="rotate(-90 178.3 58.7)">12</text>
<text x="178.3" y="54.4" transform="rotate(-90 178.3 54.4)">11</text>
<text x="141.2" y="62.4" transform="rotate(-90 141.2 62.4)">20</text>
<text x="151.8" y="65.3" transform="rotate(-90 151.8 65.3)">24</text>
<text x="151.8" y="61.1" transform="rotate(-90 151.8 61.1)">23</text>
<text x="157.1" y="65.4" transform="rotate(-90 157.1 65.4)">A2</text>
<text x="157.1" y="61.1" transform="rotate(-90 157.1 61.1)">A1</text>
<text x="178.3" y="65.4" transform="rotate(-90 178.3 65.4)">A2</text>
<text x="178.3" y="61.1" transform="rotate(-90 178.3 61.1)">A1</text>
<text x="12.7" y="70" transform="rotate(-90 12.7 70)">1</text>
<text x="12.7" y="66.4" transform="rotate(-90 12.7 66.4)">3</text>
<text x="14.4" y="67.7">2</text>
<text x="141.2" y="70.3" transform="rotate(-90 141.2 70.3)">21</text>
<text x="141.2" y="66.6" transform="rotate(-90 141.2 66.6)">19</text>
<text x="178.3" y="70.3" transform="rotate(-90 178.3 70.3)">13</text>
<text x="184.3" y="67.7">5</text>
<text x="188" y="67.7">6</text>
<text x="141.2" y="74.6" transform="rotate(-90 141.2 74.6)">22</text>
<text x="178.3" y="74.6" transform="rotate(-90 178.3 74.6)">14</text>
<text x="12.7" y="81.9" transform="rotate(-90 12.7 81.9)">1</text>
<text x="12.7" y="78.3" transform="rotate(-90 12.7 78.3)">3</text>
<text x="14.4" y="79.6">2</text>
<text x="178.3" y="98.2" transform="rotate(-90 178.3 98.2)">11</text>
<text x="149.2" y="104.8" transform="rotate(-90 149.2 104.8)">23</text>
<text x="157.1" y="104.8" transform="rotate(-90 157.1 104.8)">A1</text>
<text x="178.3" y="104.8" transform="rotate(-90 178.3 104.8)">A1</text>
<text x="178.3" y="102.4" transform="rotate(-90 178.3 102.4)">12</text>
<text x="12.7" y="113.7" transform="rotate(-90 12.7 113.7)">1</text>
<text x="12.7" y="110.1" transform="rotate(-90 12.7 110.1)">3</text>
<text x="14.4" y="111.4">2</text>
<text x="149.2" y="109" transform="rotate(-90 149.2 109)">24</text>
<text x="157.1" y="109.2" transform="rotate(-90 157.1 109.2)">A2</text>
<text x="178.3" y="109.2" transform="rotate(-90 178.3 109.2)">A2</text>
<text x="185" y="111.4">12</text>
<text x="189.3" y="111.4">11</text>
<text x="141.2" y="118.3" transform="rotate(-90 141.2 118.3)">22</text>
<text x="141.2" y="114.1" transform="rotate(-90 141.2 114.1)">21</text>
<text x="178.3" y="118.3" transform="rotate(-90 178.3 118.3)">14</text>
<text x="178.3" y="114.1" transform="rotate(-90 178.3 114.1)">13</text>
<text x="12.7" y="125.6" transform="rotate(-90 12.7 125.6)">1</text>
<text x="12.7" y="122" transform="rotate(-90 12.7 122)">3</text>
<text x="14.4" y="123.3">2</text>
<text x="178.3" y="141.9" transform="rotate(-90 178.3 141.9)">11</text>
<text x="146.5" y="148.5" transform="rotate(-90 146.5 148.5)">23</text>
<text x="157.1" y="148.5" transform="rotate(-90 157.1 148.5)">A1</text>
<text x="178.3" y="148.5" transform="rotate(-90 178.3 148.5)">A1</text>
<text x="178.3" y="146.1" transform="rotate(-90 178.3 146.1)">12</text>
<text x="12.7" y="153.8" transform="rotate(-90 12.7 153.8)">3</text>
<text x="14.4" y="155.1">2</text>
<text x="146.5" y="152.8" transform="rotate(-90 146.5 152.8)">24</text>
<text x="157.1" y="152.9" transform="rotate(-90 157.1 152.9)">A2</text>
<text x="178.3" y="152.9" transform="rotate(-90 178.3 152.9)">A2</text>
<text x="185" y="155.1">16</text>
<text x="189.3" y="155.1">15</text>
<text x="12.7" y="157.4" transform="rotate(-90 12.7 157.4)">1</text>
<text x="141.2" y="157.8" transform="rotate(-90 141.2 157.8)">21</text>
<text x="178.3" y="157.8" transform="rotate(-90 178.3 157.8)">13</text>
<text x="12.7" y="165.7" transform="rotate(-90 12.7 165.7)">3</text>
<text x="14.4" y="167.1">2</text>
<text x="141.2" y="162" transform="rotate(-90 141.2 162)">22</text>
<text x="178.3" y="162" transform="rotate(-90 178.3 162)">14</text>
<text x="12.7" y="169.4" transform="rotate(-90 12.7 169.4)">1</text>
<text x="56.8" y="238.6">L1</text>
<text x="56.8" y="239.9">PE</text>
<text x="65.1" y="238.6">2</text>
<text x="68.7" y="238.6">1</text>
<text x="78.9" y="238.6" transform="rotate(-90 78.9 238.6)">1</text>
<text x="83.9" y="234.6">1</text>
<text x="88.3" y="238.6">6</text>
<text x="88.3" y="237.3">7</text>
<text x="88.3" y="234.6">8</text>
<text x="56.8" y="241.3">N</text>
<text x="64.7" y="241.3">N'</text>
<text x="68.7" y="241.3">N</text>
<text x="78.9" y="242.3" transform="rotate(-90 78.9 242.3)">2</text>
<text x="83.9" y="245.2">2</text>
<text x="88.3" y="245.2">3</text>
<text x="88.3" y="242.6">4</text>
<text x="88.3" y="241.3">5</text>
</g>
<g font-size="1.1" fill="#808080">
<text x="175.8" y="57.3">/1.??</text>
<text x="149.3" y="63.9">/1.??</text>
<text x="138.7" y="73.2">/1.??</text>
<text x="175.8" y="73.2">/1.??</text>
<text x="175.8" y="101">/1.??</text>
<text x="146.7" y="107.6">/1.??</text>
<text x="138.7" y="116.9">/1.??</text>
<text x="175.8" y="116.9">/1.??</text>
<text x="175.8" y="144.7">/1.??</text>
<text x="144" y="151.3">/1.??</text>
<text x="138.7" y="160.6">/1.??</text>
<text x="175.8" y="160.6">/1.??</text>
</g>
<g font-size="1.1" fill="#800000">
<text x="89.1" y="236.7" transform="rotate(-90 89.1 236.7)">S3</text>
<text x="84.4" y="240.9" transform="rotate(-90 84.4 240.9)">PRI</text>
<text x="89.1" y="244.7" transform="rotate(-90 89.1 244.7)">S1</text>
<text x="89.1" y="240.7" transform="rotate(-90 89.1 240.7)">S2</text>
<text x="142.4" y="246.5" transform="rotate(-90 142.4 246.5)">+</text>
</g>
<g font-size=".3" fill="#800000">
<text x="11.1" y="51">N</text>
<text x="11.1" y="49.2">S</text>
<text x="11.1" y="94.7">N</text>
<text x="11.1" y="92.9">S</text>
<text x="11.1" y="136.6">S</text>
<text x="11.1" y="138.4">N</text>
</g>
</svg>
